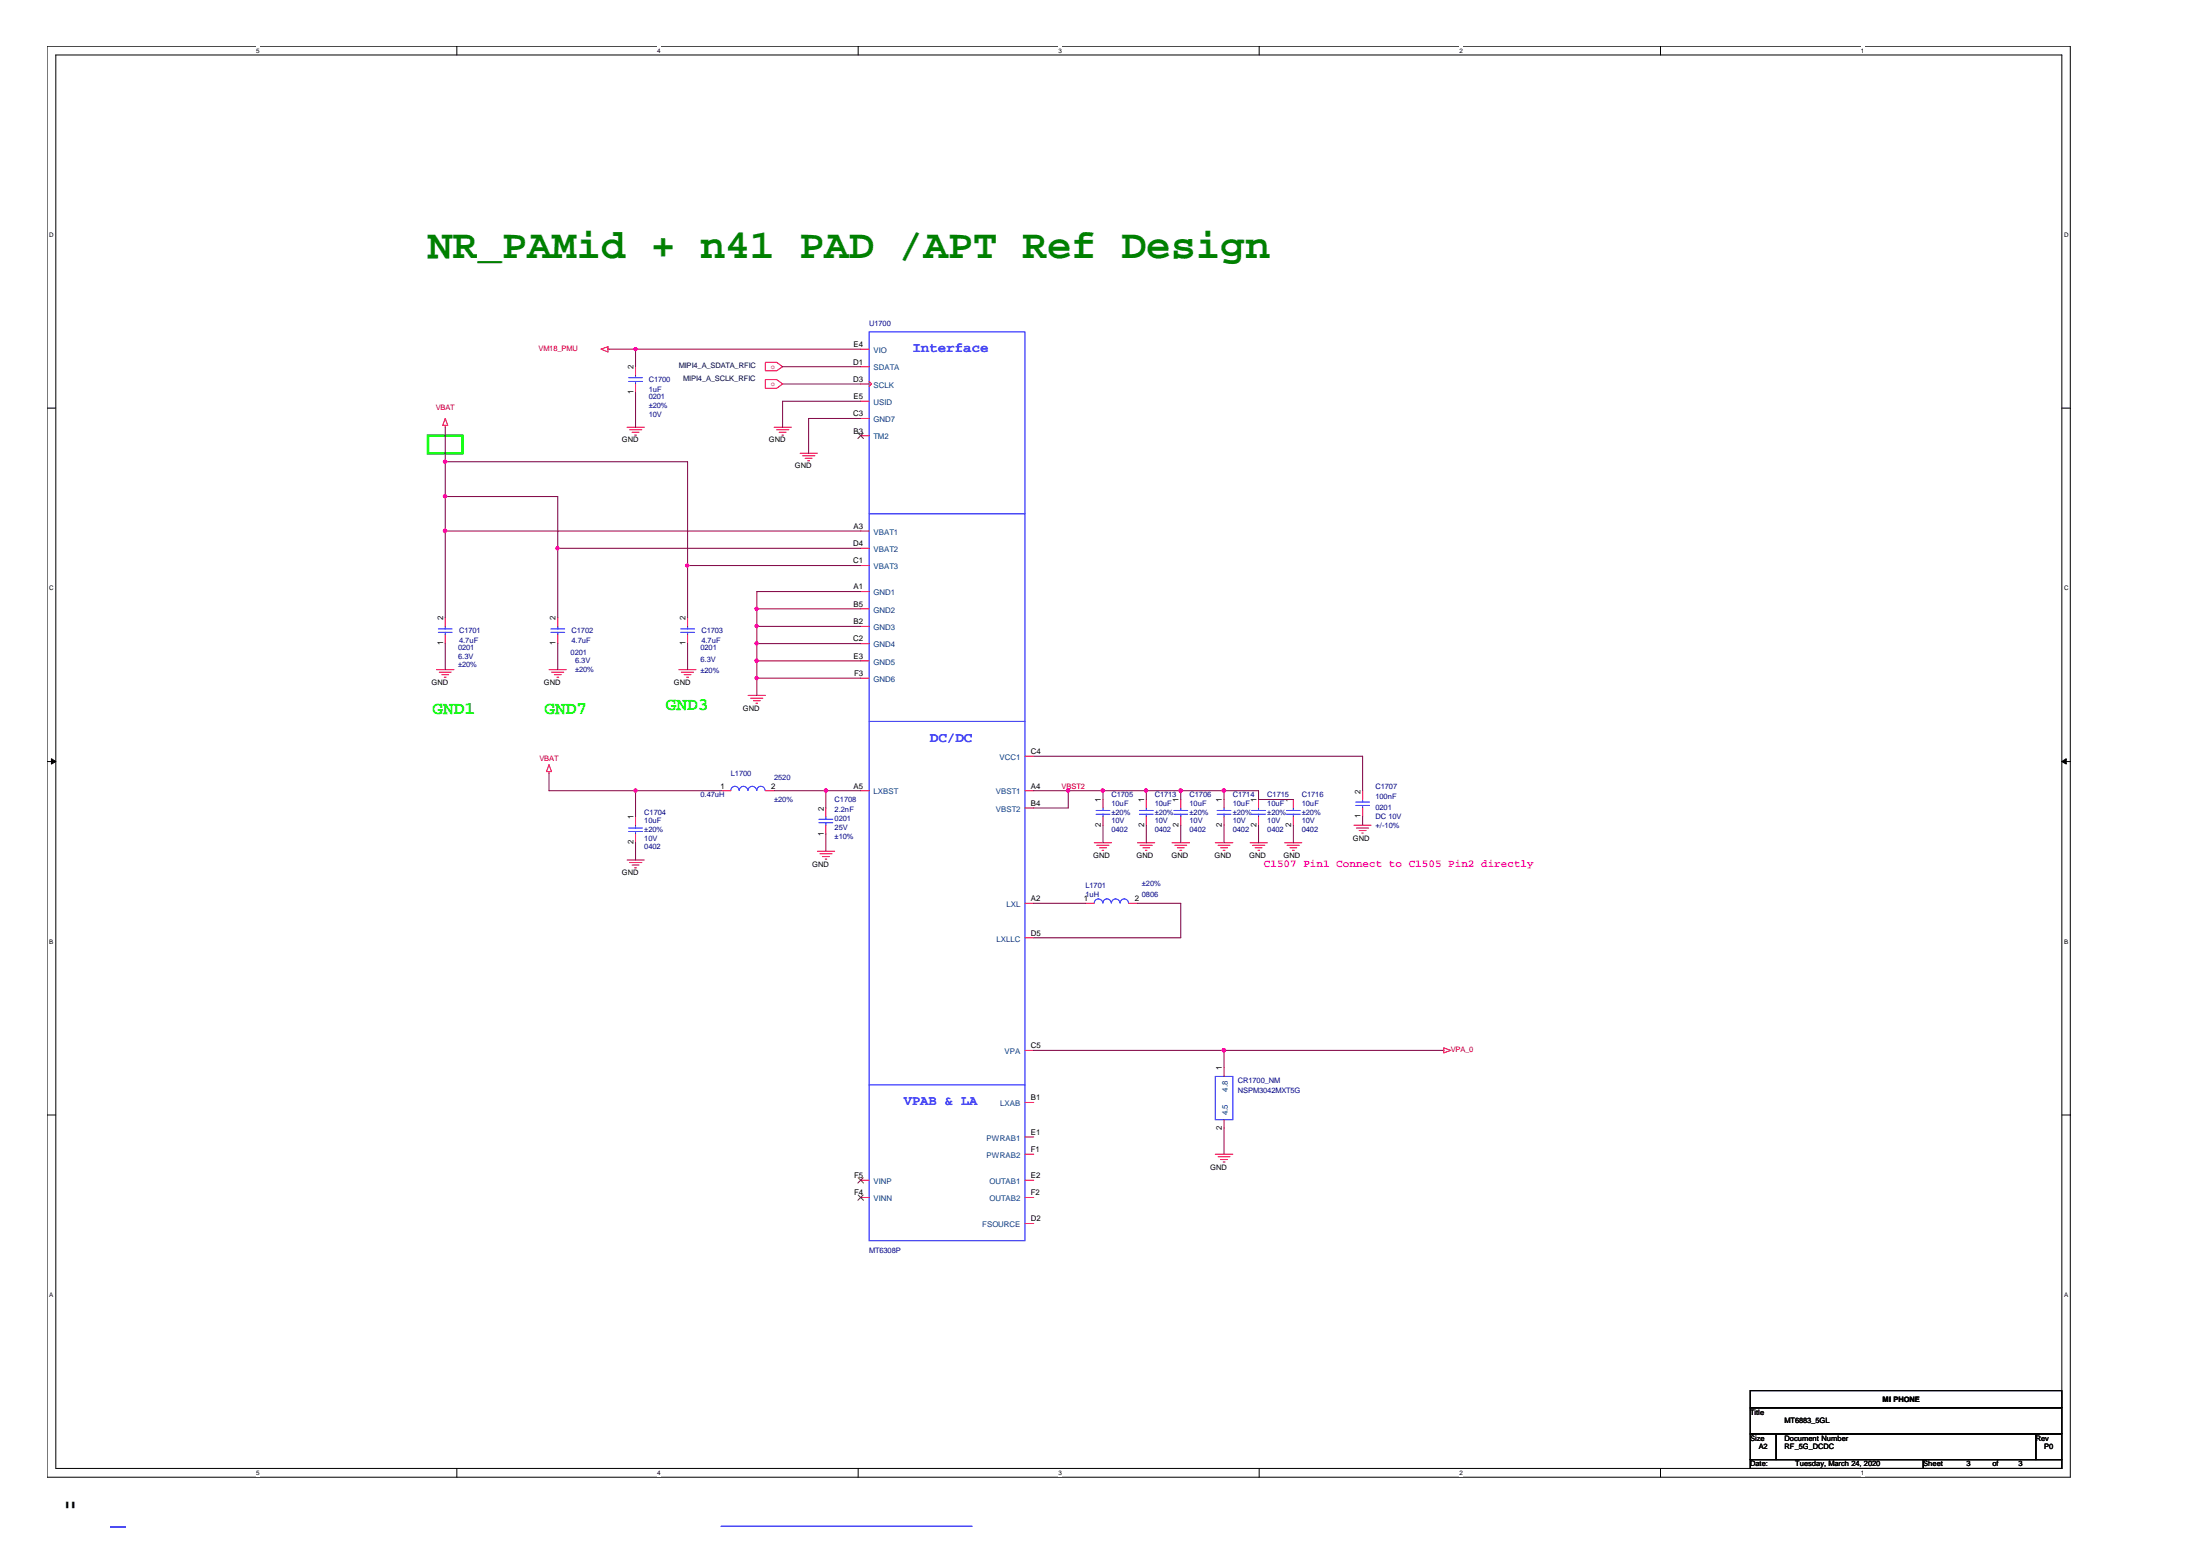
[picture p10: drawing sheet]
<svg xmlns="http://www.w3.org/2000/svg" width="297mm" height="210mm" viewBox="0 0 297 210" stroke-linecap="round" stroke-linejoin="round" font-family="sans-serif">
<path d="M6.3 6.2h273.2v193.2h-273.2zM7.5 7.4h270.9v190.8h-270.9z" fill="none" stroke="#000" stroke-width=".14"/>
<g fill="#fff">
<path d="M34.6 6.3h.5v1h-.5z"/>
<path d="M34.6 198.3h.5v1h-.5z"/>
</g>
<path d="M61.7 6.2v1.2M61.7 198.2v1.2" fill="none" stroke="#000" stroke-width=".14"/>
<g fill="#fff">
<path d="M88.7 6.3h.5v1h-.5z"/>
<path d="M88.7 198.3h.5v1h-.5z"/>
</g>
<path d="M115.9 6.2v1.2M115.9 198.2v1.2" fill="none" stroke="#000" stroke-width=".14"/>
<g fill="#fff">
<path d="M142.9 6.3h.5v1h-.5z"/>
<path d="M142.9 198.3h.5v1h-.5z"/>
</g>
<path d="M170 6.2v1.2M170 198.2v1.2" fill="none" stroke="#000" stroke-width=".14"/>
<g fill="#fff">
<path d="M197.1 6.3h.4v1h-.4z"/>
<path d="M197.1 198.3h.4v1h-.4z"/>
</g>
<path d="M224.2 6.2v1.2M224.2 198.2v1.2" fill="none" stroke="#000" stroke-width=".14"/>
<g fill="#fff">
<path d="M251.2 6.3h.5v1h-.5z"/>
<path d="M6.6 31.2h.6v1h-.6z"/>
<path d="M251.2 198.3h.5v1h-.5z"/>
<path d="M278.7 31.2h.6v1h-.6z"/>
<path d="M6.6 78.9h.6v1h-.6z"/>
<path d="M278.7 78.9h.6v1h-.6z"/>
</g>
<path d="M6.3 55.1h1.2M278.4 55.1h1.2" fill="none" stroke="#000" stroke-width=".14"/>
<g fill="#fff">
<path d="M6.6 126.6h.6v1h-.6z"/>
<path d="M278.7 126.6h.5v1h-.5z"/>
</g>
<path d="M6.3 102.8h1.2M278.4 102.8h1.2" fill="none" stroke="#000" stroke-width=".14"/>
<g fill="#000" stroke="#000" stroke-width=".14">
<path d="M6.9 102.4l.6 .4-.6 .3z" fill-rule="evenodd"/>
<path d="M278.4 102.8l.6-.4v.7z" fill-rule="evenodd"/>
</g>
<g fill="#fff">
<path d="M6.6 174.3h.6v1h-.6z"/>
<path d="M278.7 174.3h.5v1h-.5z"/>
</g>
<path d="M6.3 150.5h1.2M278.4 150.5h1.2M236.3 187.7h42.1v2.3h-42.1zM236.3 190h42.1v3.6h-42.1zM236.3 193.6h3.5v3.4h-3.5zM236.3 197h23.4v1.2h-23.4zM239.8 193.6h35.1v3.4h-35.1zM259.7 197h18.7v1.2h-18.7zM274.9 193.6h3.5v3.4h-3.5z" fill="none" stroke="#000" stroke-width=".14"/>
<path d="M57.8 58.8h4.6v2.4h-4.6z" fill="none" stroke="#0f0" stroke-width=".34"/>
<g fill="none" stroke="#f00" stroke-width=".14">
<path d="M60.1 56.5l.4 .9h-.7zM60.1 57.4v.3M81.2 47.1l.9-.3v.7zM82.1 47.1h.2M84.7 57.7h2.3M85 58h1.7M85.3 58.3h1M85.7 58.7h.2M85.8 49.5v1.1M85.8 51.8v1.2M103.3 48.9h1.6l.8 .6-.8 .6h-1.6zM103.3 51.2h1.6l.8 .6-.8 .6h-1.6z"/>
<path d="M104.5 57.7h2.3M104.9 58h1.6M105.2 58.3h.9M105.6 58.7h.2M116.2 47.1h1.1M116.2 56.5h1.1M116.2 49.5h1.1M116.2 51.8h1.1M116.2 54.2h1.1M116.2 58.8h1.1M117.3 51.5l.4 .3-.4 .4M108 61.2h2.4"/>
<path d="M108.4 61.5h1.6M108.7 61.9h.9M109.1 62.2h.2M116.2 71.7h1.1M116.2 79.9h1.1M116.2 74h1.1M116.2 76.3h1.1M58.9 90.4h2.4M59.3 90.7h1.6M59.6 91.1h1M60 91.4h.2M60.1 83.4v1.2"/>
<path d="M60.1 85.7v1.2M74.1 90.4h2.4M74.5 90.7h1.6M74.8 91.1h1M75.2 91.4h.2M75.3 83.4v1.2M75.3 85.7v1.2M91.7 90.4h2.3M92 90.7h1.6M92.4 91.1h.9M92.7 91.4h.3M92.8 83.4v1.2"/>
<path d="M92.8 85.7v1.2M101 93.9h2.3M101.3 94.2h1.7M101.7 94.6h1M102.1 94.9h.2M116.2 82.2h1.1M116.2 86.9h1.1M116.2 84.6h1.1M116.2 89.2h1.1M116.2 91.5h1.1M74.1 103.2l.4 1h-.7zM74.1 104.2v.2"/>
<path d="M84.7 116.1h2.3M85 116.4h1.7M85.3 116.8h1M85.7 117.2h.2M85.8 110.3v1.1M85.8 112.6v1.2M97.5 106.7h1.2M103.3 106.7h1.2M110.4 114.9h2.3M110.7 115.2h1.7M111 115.6h1M111.4 116h.2"/>
<path d="M111.5 109.1v1.2M111.5 111.4v1.2M116.2 106.7h1.1M138.4 106.7h1.2M138.4 102.1h1.2M138.4 109.1h1.2M147.7 113.8h2.4M148.1 114.1h1.6M148.5 114.4h.9M148.8 114.8h.2M148.9 107.9v1.2M148.9 110.3v1.1"/>
<path d="M153.6 113.8h2.3M153.9 114.1h1.7M154.3 114.4h.9M154.6 114.8h.3M154.8 107.9v1.2M154.8 110.3v1.1M158.2 113.8h2.4M158.6 114.1h1.6M159 114.4h.9M159.3 114.8h.3M159.4 107.9v1.2M159.4 110.3v1.1"/>
<path d="M164.1 113.8h2.4M164.5 114.1h1.6M164.8 114.4h.9M165.1 114.8h.3M165.3 107.9v1.2M165.3 110.3v1.1M168.8 113.8h2.3M169.1 114.1h1.7M169.5 114.4h.9M169.8 114.8h.3M169.9 107.9v1.2M169.9 110.3v1.1"/>
<path d="M173.4 113.8h2.4M173.8 114.1h1.6M174.2 114.4h.9M174.5 114.8h.3M174.6 107.9v1.2M174.6 110.3v1.1M182.8 111.4h2.3M183.1 111.8h1.7M183.5 112.1h.9M183.9 112.5h.2M184 106.7v1.2M184 109.1v1.2"/>
<path d="M138.4 121.9h1.2M138.4 126.6h1.2M146.6 121.9h1.1M152.4 121.9h1.2M116.2 159.3h1.1M138.4 141.8h1.2M138.4 155.8h1.2M138.4 148.8h1.2M138.4 153.5h1.2M138.4 159.3h1.2M164.1 155.8h2.4M164.5 156.1h1.6"/>
<path d="M164.8 156.5h.9M165.1 156.9h.3M165.3 144.1v1.2M165.3 151.1v1.2M194.7 141.8h.2M194.9 141.4l1 .4-1 .3zM116.2 161.6h1.1M138.4 161.6h1.2M138.4 165.2h1.2"/>
</g>
<g fill="none" stroke="#00f" stroke-width=".14">
<path d="M84.9 51.5h1.8M84.9 51h1.8M85.8 50.6v.4M85.8 51.5v.3M117.3 44.8h21.1v122.7h-21.1zM117.3 69.4h21.1M59.2 85.4h1.8M59.2 84.9h1.8M60.1 84.6v.3M60.1 85.4v.3M74.4 85.4h1.8M74.4 84.9h1.8"/>
<path d="M75.3 84.6v.3M75.3 85.4v.3M91.9 85.4h1.9M91.9 84.9h1.9M92.8 84.6v.3M92.8 85.4v.3M117.3 97.4h21.1M84.9 111.8h1.8M84.9 112.2h1.8M85.8 111.4v.4M85.8 112.2v.4M98.7 106.7a.55 .55 0 0 1 .5-.6 .55 .55 0 0 1 .6 .6"/>
<path d="M99.8 106.7a.57 .57 0 0 1 .6-.6 .57 .57 0 0 1 .6 .6M101 106.7a.57 .57 0 0 1 .6-.6 .57 .57 0 0 1 .6 .6M102.2 106.7a.55 .55 0 0 1 .5-.6 .55 .55 0 0 1 .6 .6M110.6 111.1h1.8M110.6 110.6h1.8M111.5 110.3v.3M111.5 111.1v.3M148 109.4h1.9M148 109.9h1.9M148.9 109.1v.3M148.9 109.9v.4M153.8 109.4h1.9"/>
<path d="M153.8 109.9h1.9M154.8 109.1v.3M154.8 109.9v.4M158.5 109.4h1.9M158.5 109.9h1.9M159.4 109.1v.3M159.4 109.9v.4M164.3 109.4h1.9M164.3 109.9h1.9M165.3 109.1v.3M165.3 109.9v.4M169 109.4h1.9"/>
<path d="M169 109.9h1.9M169.9 109.1v.3M169.9 109.9v.4M173.7 109.4h1.9M173.7 109.9h1.9M174.6 109.1v.3M174.6 109.9v.4M183 108.7h1.9M183 108.3h1.9M184 107.9v.4M184 108.7v.4M147.7 121.9a.57 .57 0 0 1 .6-.6 .57 .57 0 0 1 .6 .6"/>
<path d="M148.9 121.9a.55 .55 0 0 1 .6-.6 .55 .55 0 0 1 .5 .6M150.1 121.9a.57 .57 0 0 1 .5-.6 .57 .57 0 0 1 .6 .6M151.3 121.9a.55 .55 0 0 1 .5-.6 .55 .55 0 0 1 .6 .6M117.3 146.4h21.1M164.1 145.3h2.4v5.8h-2.4z"/>
</g>
<path d="M115.9 58.5l.7 .7M116.5 58.5l-.7 .7M115.9 159l.7 .7M116.5 159l-.7 .7M115.9 161.3l.7 .7M116.5 161.3l-.7 .7" fill="none" stroke="#804000" stroke-width=".14"/>
<g fill="none" stroke="#800040" stroke-width=".14">
<path d="M60.1 57.7v25.7M82.3 47.1h33.9M85.8 47.1v2.4M85.8 53v4.7M105.7 49.5h10.5M105.7 51.8h10.5M116.2 54.2h-10.5v3.5M116.2 56.5h-7v4.7M60.1 62.3h32.7v21.1M60.1 67h15.2v16.4M60.1 71.7h56.1M75.3 74h40.9"/>
<path d="M92.8 76.3h23.4M116.2 79.9h-14v14M60.1 86.9v3.5M75.3 86.9v3.5M92.8 86.9v3.5M102.2 82.2h14M102.2 84.6h14M102.2 86.9h14M102.2 89.2h14M102.2 91.5h14M74.1 104.4v2.3h23.4M85.8 106.7v3.6"/>
<path d="M85.8 113.8v2.3M104.5 106.7h11.7M111.5 106.7v2.4M111.5 112.6v2.3M139.6 102.1h44.4v4.6M139.6 106.7h30.3v1.2h4.7M144.2 106.7v2.4h-4.6M148.9 106.7v1.2M148.9 111.4v2.4M154.8 106.7v1.2M154.8 111.4v2.4M159.4 106.7v1.2"/>
<path d="M159.4 111.4v2.4M165.3 106.7v1.2M165.3 111.4v2.4M169.9 111.4v2.4M174.6 111.4v2.4M184 110.3v1.1M139.6 121.9h7M153.6 121.9h5.8v4.7h-19.8M139.6 141.8h55.1M165.3 141.8v2.3M165.3 152.3v3.5"/>
</g>
<g fill="#f0f" stroke="#f0f" stroke-width=".14">
<path d="M85.7 47h.2l.1 .1-.1 .2h-.1h-.1z" fill-rule="evenodd"/>
<path d="M59.9 62.2h.3l.1 .1-.1 .2h-.1h-.2z" fill-rule="evenodd"/>
<path d="M59.9 66.8h.3l.1 .2-.1 .1-.1 .1-.2-.1z" fill-rule="evenodd"/>
<path d="M59.9 71.5h.3l.1 .1-.1 .2-.1 .1-.2-.1z" fill-rule="evenodd"/>
<path d="M75.1 73.9h.3l.1 .1-.1 .2h-.1h-.2z" fill-rule="evenodd"/>
<path d="M92.6 76.2h.3l.1 .1-.1 .2-.1 .1-.2-.1z" fill-rule="evenodd"/>
<path d="M102 82h.3l.1 .2-.1 .1-.1 .1-.2-.1z" fill-rule="evenodd"/>
<path d="M102 84.4h.3l.1 .1-.1 .1-.1 .1-.2-.1z" fill-rule="evenodd"/>
<path d="M102 86.7h.3l.1 .1-.1 .2-.1 .1-.2-.1z" fill-rule="evenodd"/>
<path d="M102 89h.3l.1 .2-.1 .1-.1 .1-.2-.1z" fill-rule="evenodd"/>
<path d="M102 91.4h.3l.1 .1-.1 .2-.1 .1-.2-.1z" fill-rule="evenodd"/>
<path d="M85.7 106.5h.2l.1 .2-.1 .2h-.1h-.1z" fill-rule="evenodd"/>
<path d="M111.4 106.5h.2l.1 .2-.1 .2h-.1h-.1z" fill-rule="evenodd"/>
<path d="M144.1 106.5h.3v.2v.2h-.2h-.1z" fill-rule="evenodd"/>
<path d="M148.7 106.5h.3l.1 .2-.1 .2h-.1h-.2z" fill-rule="evenodd"/>
<path d="M165.1 141.6h.3l.1 .1-.1 .2-.2 .1-.1-.1z" fill-rule="evenodd"/>
<path d="M154.6 106.5h.3v.2v.2h-.2h-.1z" fill-rule="evenodd"/>
<path d="M165.1 106.5h.3l.1 .2-.1 .2h-.2h-.1z" fill-rule="evenodd"/>
<path d="M159.2 106.5h.4v.2v.2h-.2h-.2z" fill-rule="evenodd"/>
<path d="M85.7 47h.2l.1 .1-.1 .2h-.1h-.1z" fill-rule="evenodd"/>
<path d="M59.9 62.2h.3l.1 .1-.1 .2h-.1h-.2z" fill-rule="evenodd"/>
<path d="M59.9 66.8h.3l.1 .2-.1 .1-.1 .1-.2-.1z" fill-rule="evenodd"/>
<path d="M59.9 71.5h.3l.1 .1-.1 .2-.1 .1-.2-.1z" fill-rule="evenodd"/>
<path d="M75.1 73.9h.3l.1 .1-.1 .2h-.1h-.2z" fill-rule="evenodd"/>
<path d="M92.6 76.2h.3l.1 .1-.1 .2-.1 .1-.2-.1z" fill-rule="evenodd"/>
<path d="M102 82h.3l.1 .2-.1 .1-.1 .1-.2-.1z" fill-rule="evenodd"/>
<path d="M102 84.4h.3l.1 .1-.1 .1-.1 .1-.2-.1z" fill-rule="evenodd"/>
<path d="M102 86.7h.3l.1 .1-.1 .2-.1 .1-.2-.1z" fill-rule="evenodd"/>
<path d="M102 89h.3l.1 .2-.1 .1-.1 .1-.2-.1z" fill-rule="evenodd"/>
<path d="M102 91.4h.3l.1 .1-.1 .2-.1 .1-.2-.1z" fill-rule="evenodd"/>
<path d="M85.7 106.5h.2l.1 .2-.1 .2h-.1h-.1z" fill-rule="evenodd"/>
<path d="M111.4 106.5h.2l.1 .2-.1 .2h-.1h-.1z" fill-rule="evenodd"/>
<path d="M144.1 106.5h.3v.2v.2h-.2h-.1z" fill-rule="evenodd"/>
<path d="M148.7 106.5h.3l.1 .2-.1 .2h-.1h-.2z" fill-rule="evenodd"/>
<path d="M165.1 141.6h.3l.1 .1-.1 .2-.2 .1-.1-.1z" fill-rule="evenodd"/>
<path d="M154.6 106.5h.3v.2v.2h-.2h-.1z" fill-rule="evenodd"/>
<path d="M165.1 106.5h.3l.1 .2-.1 .2h-.2h-.1z" fill-rule="evenodd"/>
<path d="M159.2 106.5h.4v.2v.2h-.2h-.2z" fill-rule="evenodd"/>
</g>
<path d="M14.8 206.2h2.1" fill="none" stroke="#00f" stroke-width=".21"/>
<path d="M97.4 206h33.8" fill="none" stroke="#00f" stroke-width=".18"/>
<text font-size="5.6" fill="#008000" x="57.8" y="34.9">NR_PAMid + n41 PAD /APT Ref Design</text>
<text font-size="4.2" x="8.5" y="205.7">&quot;</text>
<g font-size="2.4" fill="#0f0">
<text x="89.9" y="95.8">GND3</text>
<text x="58.4" y="96.4">GND1</text>
<text x="73.5" y="96.4">GND7</text>
</g>
<g font-size="1.9" fill="#00f">
<text x="123.2" y="47.6">Interface</text>
<text x="125.6" y="100.1">DC/DC</text>
<text x="122" y="149.2">VPAB &amp; LA</text>
</g>
<text font-size="1.5" fill="#f0f" x="170.6" y="117.1">C1507 Pin1 Connect to C1505 Pin2 directly</text>
<g font-size="1.1">
<text x="115.2" y="46.8">E4</text>
<text x="85.5" y="53.2" transform="rotate(-90 85.5 53.2)">1</text>
<text x="85.5" y="49.8" transform="rotate(-90 85.5 49.8)">2</text>
<text x="115.2" y="49.2">D1</text>
<text x="115.2" y="51.5">D3</text>
<text x="115.2" y="53.9">E5</text>
<text x="115.2" y="56.2">C3</text>
<text x="115.2" y="58.5">B3</text>
<text x="115.2" y="71.4">A3</text>
<text x="115.2" y="73.7">D4</text>
<text x="115.2" y="76">C1</text>
<text x="59.8" y="83.7" transform="rotate(-90 59.8 83.7)">2</text>
<text x="75" y="83.7" transform="rotate(-90 75 83.7)">2</text>
<text x="92.5" y="83.7" transform="rotate(-90 92.5 83.7)">2</text>
<text x="115.2" y="79.6">A1</text>
<text x="115.2" y="81.9">B5</text>
<text x="59.8" y="87.1" transform="rotate(-90 59.8 87.1)">1</text>
<text x="75" y="87.1" transform="rotate(-90 75 87.1)">1</text>
<text x="92.5" y="87.1" transform="rotate(-90 92.5 87.1)">1</text>
<text x="115.2" y="86.6">C2</text>
<text x="115.2" y="84.3">B2</text>
<text x="115.2" y="88.9">E3</text>
<text x="115.3" y="91.2">F3</text>
<text x="139.2" y="101.8">C4</text>
<text x="97.3" y="106.4">1</text>
<text x="104.1" y="106.4">2</text>
<text x="115.2" y="106.4">A5</text>
<text x="139.2" y="106.4">A4</text>
<text x="183.7" y="107.1" transform="rotate(-90 183.7 107.1)">2</text>
<text x="85.5" y="114" transform="rotate(-90 85.5 114)">2</text>
<text x="85.5" y="110.6" transform="rotate(-90 85.5 110.6)">1</text>
<text x="111.2" y="112.8" transform="rotate(-90 111.2 112.8)">1</text>
<text x="111.2" y="109.4" transform="rotate(-90 111.2 109.4)">2</text>
<text x="139.2" y="108.8">B4</text>
<text x="148.6" y="111.6" transform="rotate(-90 148.6 111.6)">2</text>
<text x="148.6" y="108.3" transform="rotate(-90 148.6 108.3)">1</text>
<text x="154.5" y="111.6" transform="rotate(-90 154.5 111.6)">2</text>
<text x="154.5" y="108.3" transform="rotate(-90 154.5 108.3)">1</text>
<text x="159.1" y="111.6" transform="rotate(-90 159.1 111.6)">2</text>
<text x="159.1" y="108.3" transform="rotate(-90 159.1 108.3)">1</text>
<text x="165" y="111.6" transform="rotate(-90 165 111.6)">2</text>
<text x="165" y="108.3" transform="rotate(-90 165 108.3)">1</text>
<text x="169.6" y="111.6" transform="rotate(-90 169.6 111.6)">2</text>
<text x="169.6" y="108.3" transform="rotate(-90 169.6 108.3)">1</text>
<text x="174.3" y="111.6" transform="rotate(-90 174.3 111.6)">2</text>
<text x="174.3" y="108.3" transform="rotate(-90 174.3 108.3)">1</text>
<text x="183.7" y="110.5" transform="rotate(-90 183.7 110.5)">1</text>
<text x="139.2" y="121.6">A2</text>
<text x="146.3" y="121.6">1</text>
<text x="153.2" y="121.6">2</text>
<text x="139.2" y="126.3">D5</text>
<text x="139.2" y="141.5">C5</text>
<text x="139.2" y="148.5">B1</text>
<text x="165" y="144.5" transform="rotate(-90 165 144.5)">1</text>
<text x="139.2" y="153.2">E1</text>
<text x="139.2" y="155.5">F1</text>
<text x="165" y="152.5" transform="rotate(-90 165 152.5)">2</text>
<text x="115.3" y="159">F5</text>
<text x="115.3" y="161.3">F4</text>
<text x="139.2" y="159">E2</text>
<text x="139.2" y="161.3">F2</text>
<text x="139.2" y="164.9">D2</text>
</g>
<g font-size="1.1" fill="#004080">
<text x="117.9" y="47.6">VIO</text>
<text x="117.9" y="50">SDATA</text>
<text x="117.9" y="52.3">SCLK</text>
<text x="117.9" y="54.7">USID</text>
<text x="117.9" y="57">GND7</text>
<text x="117.9" y="59.3">TM2</text>
<text x="117.9" y="72.2">VBAT1</text>
<text x="117.9" y="74.5">VBAT2</text>
<text x="117.9" y="76.8">VBAT3</text>
<text x="117.9" y="80.4">GND1</text>
<text x="117.9" y="82.7">GND2</text>
<text x="117.9" y="85.1">GND3</text>
<text x="117.9" y="87.4">GND4</text>
<text x="117.9" y="89.7">GND5</text>
<text x="117.9" y="92">GND6</text>
<text x="117.9" y="107.2">LXBST</text>
<text x="134.5" y="107.2">VBST1</text>
<text x="135" y="102.6">VCC1</text>
<text x="134.5" y="109.6">VBST2</text>
<text x="135.9" y="122.4">LXL</text>
<text x="134.5" y="127.1">LXLLC</text>
<text x="135.6" y="142.3">VPA</text>
<text x="135" y="149.3">LXAB</text>
<text x="165.8" y="147.4" transform="rotate(-90 165.8 147.4)">4.8</text>
<text x="133.2" y="154">PWRAB1</text>
<text x="165.8" y="150.6" transform="rotate(-90 165.8 150.6)">4.5</text>
<text x="117.9" y="159.8">VINP</text>
<text x="133.2" y="156.3">PWRAB2</text>
<text x="133.6" y="159.8">OUTAB1</text>
<text x="117.9" y="162.2">VINN</text>
<text x="132.6" y="165.7">FSOURCE</text>
<text x="133.6" y="162.2">OUTAB2</text>
</g>
<g font-size="1" fill="#f00">
<text x="72.7" y="47.3">VM18_PMU</text>
<text x="104.1" y="49.8">o</text>
<text x="104.1" y="52.1">o</text>
<text x="58.8" y="55.4">VBAT</text>
<text x="72.9" y="102.7">VBAT</text>
<text x="143.3" y="106.5">VBST2</text>
<text x="195.9" y="142">VPA_0</text>
</g>
<g font-size="1" fill="#000080">
<text x="117.3" y="44">U1700</text>
<text x="87.6" y="51.5">C1700</text>
<text x="87.6" y="52.9">1uF</text>
<text x="87.6" y="53.9">0201</text>
<text x="87.6" y="55">±20%</text>
<text x="87.6" y="56.2">10V</text>
<text x="61.8" y="87.8">0201</text>
<text x="61.8" y="88.9">6.3V</text>
<text x="62" y="85.4">C1701</text>
<text x="62" y="86.8">4.7uF</text>
<text x="77" y="88.4">0201</text>
<text x="77.2" y="85.4">C1702</text>
<text x="77.2" y="86.8">4.7uF</text>
<text x="77.6" y="89.5">6.3V</text>
<text x="94.6" y="87.8">0201</text>
<text x="94.6" y="89.3">6.3V</text>
<text x="94.7" y="85.4">C1703</text>
<text x="94.7" y="86.8">4.7uF</text>
<text x="61.8" y="90.1">±20%</text>
<text x="77.6" y="90.7">±20%</text>
<text x="94.6" y="90.8">±20%</text>
<text x="94.6" y="107.6">0.47uH</text>
<text x="98.7" y="104.7">L1700</text>
<text x="104.5" y="105.3">2520</text>
<text x="150.1" y="107.6">C1705</text>
<text x="155.9" y="107.6">C1713</text>
<text x="160.6" y="107.6">C1706</text>
<text x="166.5" y="107.6">C1714</text>
<text x="171.1" y="107.6">C1715</text>
<text x="175.8" y="107.6">C1716</text>
<text x="185.7" y="106.4">C1707</text>
<text x="185.7" y="107.9">100nF</text>
<text x="87" y="110">C1704</text>
<text x="87" y="111.1">10uF</text>
<text x="87" y="112.3">±20%</text>
<text x="87" y="113.5">10V</text>
<text x="104.5" y="108.2">±20%</text>
<text x="112.7" y="108.2">C1708</text>
<text x="112.7" y="109.6">2.2nF</text>
<text x="112.7" y="110.9">0201</text>
<text x="112.7" y="112.1">25V</text>
<text x="112.7" y="113.2">±10%</text>
<text x="150.1" y="108.8">10uF</text>
<text x="150.1" y="110">±20%</text>
<text x="150.1" y="111.1">10V</text>
<text x="150.1" y="112.3">0402</text>
<text x="155.9" y="108.8">10uF</text>
<text x="155.9" y="110">±20%</text>
<text x="155.9" y="111.1">10V</text>
<text x="155.9" y="112.3">0402</text>
<text x="160.6" y="108.8">10uF</text>
<text x="160.6" y="110">±20%</text>
<text x="160.6" y="111.1">10V</text>
<text x="160.6" y="112.3">0402</text>
<text x="166.5" y="108.8">10uF</text>
<text x="166.5" y="110">±20%</text>
<text x="166.5" y="111.1">10V</text>
<text x="166.5" y="112.3">0402</text>
<text x="171.1" y="108.8">10uF</text>
<text x="171.1" y="110">±20%</text>
<text x="171.1" y="111.1">10V</text>
<text x="171.1" y="112.3">0402</text>
<text x="175.8" y="108.8">10uF</text>
<text x="175.8" y="110">±20%</text>
<text x="175.8" y="112.3">0402</text>
<text x="175.8" y="111.1">10V</text>
<text x="185.7" y="109.4">0201</text>
<text x="185.7" y="110.5">DC 10V</text>
<text x="185.7" y="111.7">+/-10%</text>
<text x="87" y="114.7">0402</text>
<text x="146.6" y="119.9">L1701</text>
<text x="154.2" y="119.6">±20%</text>
<text x="146.6" y="121">1uH</text>
<text x="154.2" y="121">0806</text>
<text x="167.1" y="146.2">CR1700_NM</text>
<text x="167.1" y="147.6">NSPM3042MXT5G</text>
<text x="117.3" y="169.1">MT6308P</text>
</g>
<g font-size="1" fill="#000040">
<text x="91.7" y="49.7">MIPI4_A_SDATA_RFIC</text>
<text x="92.2" y="51.4">MIPI4_A_SCLK_RFIC</text>
</g>
<g font-size="1">
<text x="83.9" y="59.7">GND</text>
<text x="103.8" y="59.7">GND</text>
<text x="107.3" y="63.2">GND</text>
<text x="58.3" y="92.4">GND</text>
<text x="73.4" y="92.4">GND</text>
<text x="91" y="92.4">GND</text>
<text x="100.3" y="95.9">GND</text>
<text x="182.7" y="113.5">GND</text>
<text x="83.9" y="118.1">GND</text>
<text x="109.6" y="117">GND</text>
<text x="147.6" y="115.8">GND</text>
<text x="153.5" y="115.8">GND</text>
<text x="158.2" y="115.8">GND</text>
<text x="164" y="115.8">GND</text>
<text x="168.7" y="115.8">GND</text>
<text x="173.3" y="115.8">GND</text>
<text x="163.4" y="157.9">GND</text>
<text x="236.3" y="190.9">Title</text>
<text x="236.3" y="190.9">Ti</text>
<text x="254.2" y="189.2">MII PHONE</text>
<text x="254.2" y="189.2">MI PHONE</text>
<text x="255.7" y="189.2">PHONE</text>
<text x="236.3" y="194.5">S ze</text>
<text x="236.3" y="197.9">Date:</text>
<text x="236.3" y="194.5">Size</text>
<text x="237.5" y="195.6">A2</text>
<text x="241" y="194.5">Document Number</text>
<text x="241" y="194.5">Doc</text>
<text x="241" y="192.1">MT6883_5GL</text>
<text x="241" y="195.6">RF_5G_DCDC</text>
<text x="241" y="192.1">MT</text>
<text x="242.2" y="194.5">cument Nu</text>
<text x="242.4" y="197.9">Tuesday, March 24, 2020</text>
<text x="242.4" y="197.9">Tue day, March 24, 2020</text>
<text x="242.4" y="197.9">Tue d</text>
<text x="244.2" y="195.6">_DCDC</text>
<text x="245.7" y="192.1">GL</text>
<text x="245.9" y="194.5">Number</text>
<text x="247.7" y="197.9">a</text>
<text x="248.1" y="194.5">ber</text>
<text x="249.1" y="197.9">h 24</text>
<text x="251.7" y="197.9">2020</text>
<text x="259.7" y="197.9">Sheet</text>
<text x="259.7" y="197.9">S</text>
<text x="265.5" y="197.9">3</text>
<text x="269" y="197.9">of</text>
<text x="272.5" y="197.9">3</text>
<text x="274.9" y="194.5">Rev</text>
<text x="276" y="195.6">P0</text>
</g>
<g font-size=".8">
<text x="34.6" y="7.1">5</text>
<text x="88.7" y="7.1">4</text>
<text x="142.9" y="7.1">3</text>
<text x="197.1" y="7.1">2</text>
<text x="251.2" y="7.1">1</text>
<text x="6.6" y="32">D</text>
<text x="278.7" y="32">D</text>
<text x="6.6" y="79.7">C</text>
<text x="278.7" y="79.7">C</text>
<text x="6.6" y="127.4">B</text>
<text x="278.7" y="127.4">B</text>
<text x="6.6" y="175.1">A</text>
<text x="278.7" y="175.1">A</text>
<text x="34.6" y="199.1">5</text>
<text x="88.7" y="199.1">4</text>
<text x="142.9" y="199.1">3</text>
<text x="197.1" y="199.1">2</text>
<text x="251.2" y="199.1">1</text>
</g>
</svg>
